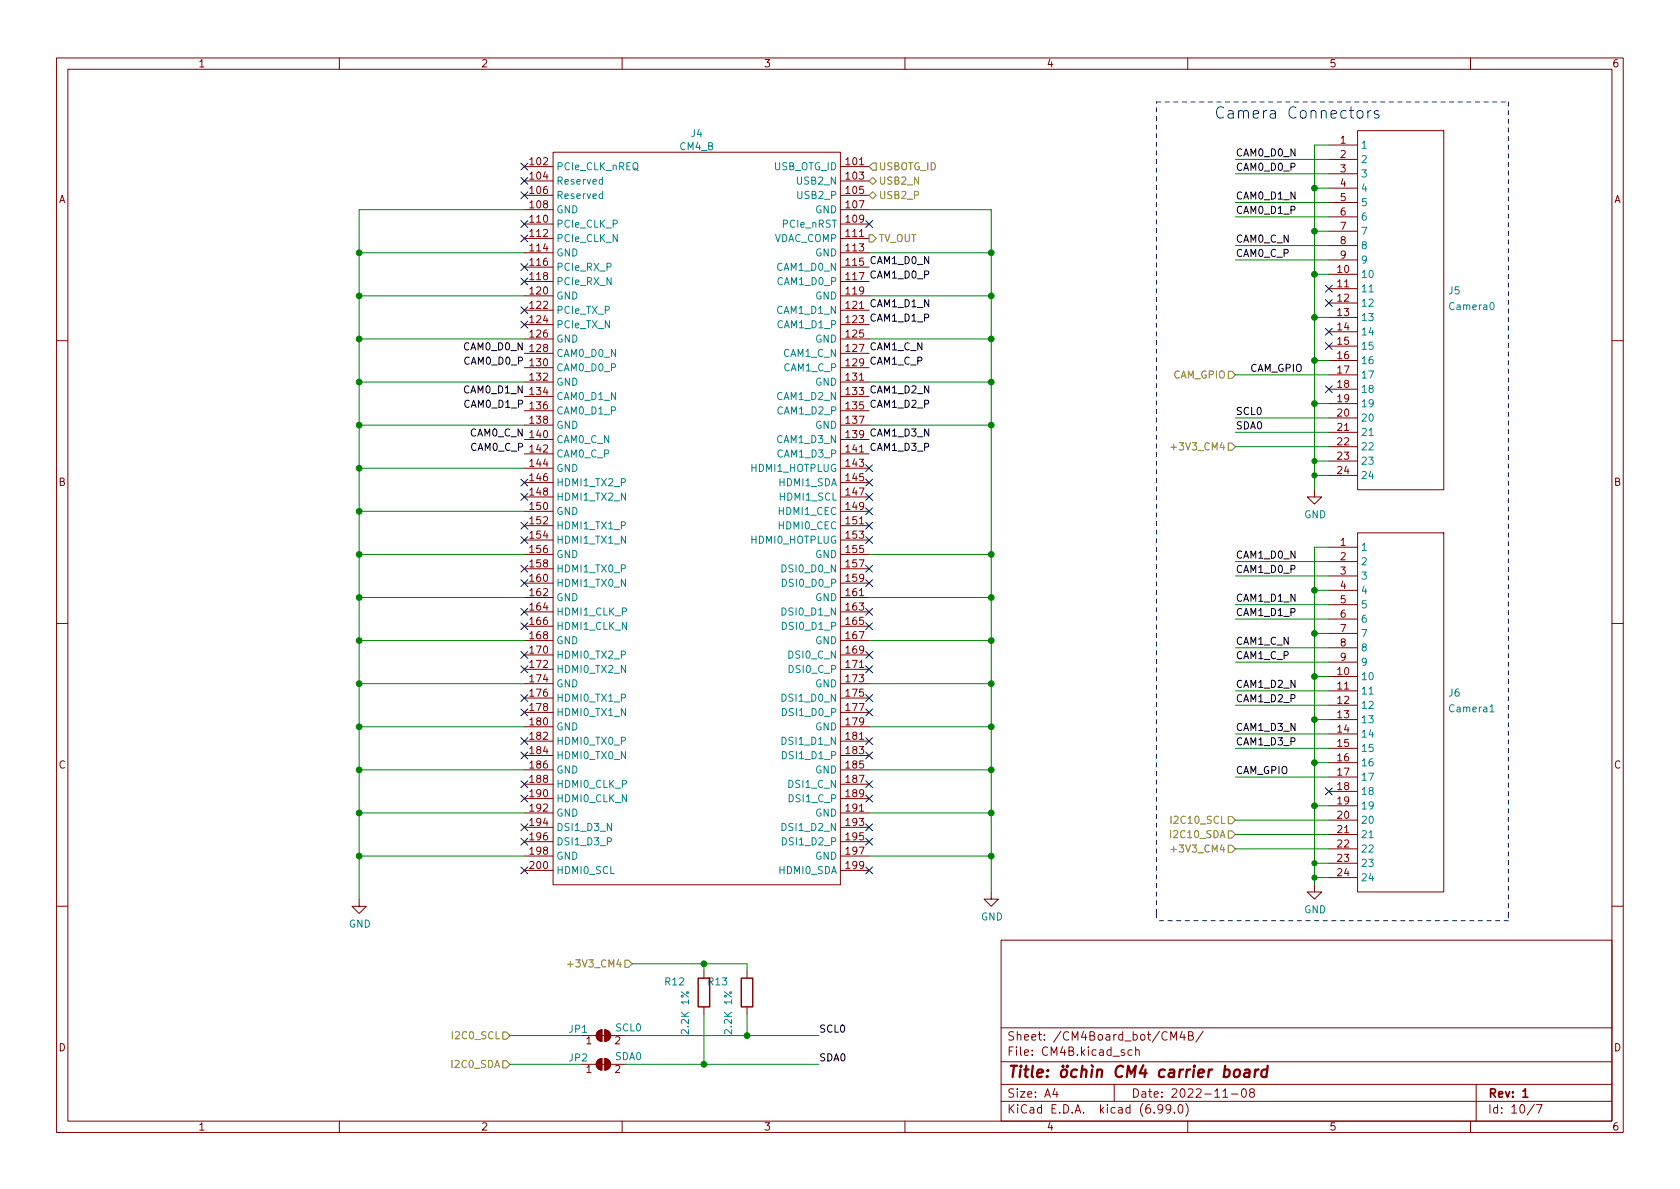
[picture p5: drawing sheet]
<svg xmlns="http://www.w3.org/2000/svg" width="297mm" height="210mm" viewBox="0 0 297 210" stroke-linecap="round" stroke-linejoin="round" font-family="sans-serif">
<g fill="none" stroke="#840000" stroke-width=".18">
<path d="M10 10.2h277v190.1h-277zM12 12.2h273v186.1h-273zM60 10.2v2M110 10.2v2M160 10.2v2M210 10.2v2M260 10.2v2M92.7 29.5h5.1M92.7 32h5.1M92.7 34.5h5.1M92.7 37.1h5.1M92.7 39.6h5.1"/>
<path d="M97.8 26.9h50.8v129.6h-50.8zM148.6 29.5h5.1M148.6 32h5.1M148.6 34.5h5.1M148.6 37.1h5.1M148.6 39.6h5.1M234.9 25.6h5.1M234.9 28.2h5.1M234.9 30.7h5.1M234.9 33.3h5.1M234.9 35.8h5.1M234.9 38.3h5.1"/>
<path d="M240 23.1h15.3v63.5h-15.3zM92.7 42.2h5.1M92.7 44.7h5.1M92.7 47.2h5.1M92.7 49.8h5.1M92.7 52.3h5.1M92.7 54.9h5.1M92.7 57.4h5.1M92.7 59.9h5.1M148.6 42.2h5.1M148.6 44.7h5.1M148.6 47.2h5.1"/>
<path d="M148.6 49.8h5.1M148.6 52.3h5.1M148.6 54.9h5.1M148.6 57.4h5.1M148.6 59.9h5.1M234.9 48.5h5.1M234.9 51h5.1M234.9 53.6h5.1M234.9 56.1h5.1M234.9 58.7h5.1M234.9 40.9h5.1M234.9 43.4h5.1"/>
<path d="M234.9 46h5.1M10 60.2h2M92.7 62.5h5.1M92.7 65h5.1M92.7 67.6h5.1M92.7 70.1h5.1M92.7 72.6h5.1M92.7 75.2h5.1M92.7 77.7h5.1M148.6 62.5h5.1M148.6 65h5.1M148.6 67.6h5.1"/>
<path d="M148.6 70.1h5.1M148.6 72.6h5.1M148.6 75.2h5.1M148.6 77.7h5.1M234.9 61.2h5.1M234.9 63.7h5.1M234.9 66.3h5.1M234.9 68.8h5.1M234.9 71.4h5.1M234.9 73.9h5.1M234.9 76.4h5.1M234.9 79h5.1"/>
<path d="M285 60.2h2M92.7 80.3h5.1M92.7 82.8h5.1M92.7 85.3h5.1M92.7 87.9h5.1M92.7 90.4h5.1M92.7 93h5.1M92.7 95.5h5.1M92.7 98h5.1M148.6 80.3h5.1M148.6 82.8h5.1M148.6 85.3h5.1"/>
<path d="M148.6 87.9h5.1M148.6 90.4h5.1M148.6 93h5.1M148.6 95.5h5.1M148.6 98h5.1M232.4 86.6v1.3h1.3l-1.3 1.2-1.3-1.2h1.3M234.9 81.5h5.1M234.9 84.1h5.1M234.9 96.8h5.1M234.9 99.3h5.1M240 94.2h15.3v63.5h-15.3zM10 110.2h2"/>
<path d="M92.7 100.6h5.1M92.7 103.1h5.1M92.7 105.7h5.1M92.7 108.2h5.1M92.7 110.7h5.1M92.7 113.3h5.1M92.7 115.8h5.1M92.7 118.4h5.1M148.6 100.6h5.1M148.6 103.1h5.1M148.6 105.7h5.1M148.6 108.2h5.1"/>
<path d="M148.6 110.7h5.1M148.6 113.3h5.1M148.6 115.8h5.1M148.6 118.4h5.1M234.9 119.6h5.1M234.9 101.8h5.1M234.9 104.4h5.1M234.9 106.9h5.1M234.9 109.5h5.1M234.9 112h5.1M234.9 114.5h5.1M234.9 117.1h5.1"/>
<path d="M285 110.2h2M92.7 120.9h5.1M92.7 123.4h5.1M92.7 126h5.1M92.7 128.5h5.1M92.7 131.1h5.1M92.7 133.6h5.1M92.7 136.1h5.1M92.7 138.7h5.1M148.6 120.9h5.1M148.6 123.4h5.1M148.6 126h5.1"/>
<path d="M148.6 128.5h5.1M148.6 131.1h5.1M148.6 133.6h5.1M148.6 136.1h5.1M148.6 138.7h5.1M234.9 122.2h5.1M234.9 124.7h5.1M234.9 127.2h5.1M234.9 129.8h5.1M234.9 132.3h5.1M234.9 134.9h5.1M234.9 137.4h5.1"/>
<path d="M234.9 139.9h5.1M63.5 159v1.3h1.3l-1.3 1.2-1.3-1.2h1.3M92.7 141.2h5.1M92.7 143.8h5.1M92.7 146.3h5.1M92.7 148.8h5.1M92.7 151.4h5.1M92.7 153.9h5.1M148.6 141.2h5.1M148.6 143.8h5.1M148.6 146.3h5.1M148.6 148.8h5.1"/>
<path d="M148.6 151.4h5.1M148.6 153.9h5.1M175.3 157.7v1.3h1.2l-1.2 1.3-1.3-1.3h1.3M232.4 156.5v1.2h1.3l-1.3 1.3-1.3-1.3h1.3M234.9 142.5h5.1M234.9 145h5.1M234.9 147.6h5.1M234.9 150.1h5.1M234.9 152.6h5.1M234.9 155.2h5.1M10 160.2h2M124.5 171.7v1.3"/>
<path d="M124.5 178v1.3M132.1 171.7v1.3M132.1 178v1.3M177 166.3h108v32h-108zM285 160.2h2M60 198.3v2M102.9 188.2h7.6M102.9 183.1h7.6M105.7 187.5l.7-.3v2a1.02 1.02 0 0 1-.9-.6 1.02 1.02 0 0 1 .2-1.1zM105.7 182.4l.7-.3v2a1.02 1.02 0 0 1-.9-.6 1.02 1.02 0 0 1 .2-1.1zM106.9 187.2a1.02 1.02 0 0 1 1 1 1.02 1.02 0 0 1-1 1zM106.9 182.1a1.02 1.02 0 0 1 1 1 1.02 1.02 0 0 1-1 1z"/>
<path d="M110 198.3v2M160 198.3v2M177 194.8h108M177 191.8h108M177 187.8h108M177 181.8h108M186.5 192.5l-.4 1h1M186.9 193v1M197 191.8v3M198.8 185.7l-.4-.1-.2 .2 .1 .3 .5 .1v.4h-.6M200.1 185.7l-.4-.1-.3 .3v.4l.2 .3h.5M200.8 185.8l.2-.2 .4 .1v.9"/>
<path d="M200.8 185.1v1.5M205.6 196l-.3 .3h-.3l-.3-.3 .2-.6 .4-.1 .2 .2a.99 .99 0 0 1-.4 1.3h-.2M207 196l-.3 .3h-.3l-.3-.3 .2-.6 .4-.1 .2 .2a.99 .99 0 0 1-.3 1.3h-.3M207 183.9v-1.5l.5 1.1 .5-1.1v1.5M207.6 196.7v.1M208.5 195.4l.1-.1a.81 .81 0 0 1 .6 .7 .81 .81 0 0 1-.3 .8h-.1a.81 .81 0 0 1-.6-.6 .81 .81 0 0 1 .3-.8zM209 182.4l-.4 1h1M209.4 182.9v1M209.6 195.1a1.72 1.72 0 0 1 0 2.3M210 198.3v2M210.1 183.1h.5l.3-.1v-.3l-.1-.2-.7-.1v1.5h.6l.3-.3a.39 .39 0 0 0-.4-.5M212.7 182.4l-1.3 1.9"/>
<path d="M216.2 194h.9M217.7 193.5h1.2M219.7 192.6l.2-.1a.81 .81 0 0 1 .5 .7 .81 .81 0 0 1-.3 .8h-.1a.81 .81 0 0 1-.6-.6 .81 .81 0 0 1 .3-.8zM221.2 193.2l-.3-.3 .1-.2 .2-.2 .4 .1 .2 .2-.1 .2-.6 .2-.2 .3 .1 .4 .2 .1h.4l.2-.3-.1-.4-.2-.1M260 198.3v2M261 191.8v6.5M271.3 195.3l-1.3 1.9M271.7 195.3h.9l-.6 1.5"/>
</g>
<path d="M269.3 193l.4-.5v1.5M269.3 194h.8" fill="none" stroke="#840000" stroke-width=".3"/>
<g fill="none" stroke="#840000" stroke-width=".4">
<path d="M178.7 188.5h1.2M179.3 188.5l-.3 2M180.4 189.1l-.1 1.4M180.5 188.5l-.1 .1 .1 .1 .1-.1-.1-.1v.2M181.1 189.1h.8M181.5 188.5l-.2 1.7v.2l.4 .1M182.6 188.5l-.2 1.7 .3 .3M183.4 189.8l1-.2-.1-.4-.5-.1-.3 .3-.1 1 .2 .1 .6-.1M185.2 190.3v.1l-.1 .1-.1-.1 .2-.1-.1 .2M185.3 189.2l.1 .1-.1 .1-.1-.1 .1-.1v.2M187.8 189.3a.52 .52 0 0 1 .5-.2 .52 .52 0 0 1 .4 .4l-.1 .6a.55 .55 0 0 1-.5 .4 .55 .55 0 0 1-.5-.4zM188 188.5v.1l-.1 .1-.1-.1 .2-.1-.1 .2"/>
<path d="M188.7 188.5l.1 .1-.1 .1-.1-.1 .1-.1v.2M190.4 189.2a.66 .66 0 0 0-1 .3v.6l.1 .3 .2 .1 .6-.1M191.3 189.3a.49 .49 0 0 1 .8 .1l-.1 1.1M191.4 188.5l-.3 2M193 188.4l.3 .3M193.1 189.1l-.2 1.4M194 189.3a.49 .49 0 0 1 .9 .1l-.1 1.1M194.1 189.1l-.2 1.4M198.6 188.7a.88 .88 0 0 0-1-.1 .88 .88 0 0 0-.4 1 .69 .69 0 0 0 .4 .8 .69 .69 0 0 0 .8-.1M199.2 190.5l.3-2 .5 1.4 .8-1.4-.2 2M202.2 188.4l-.7 1.4h1.2M202.5 189.1l-.1 1.4"/>
<path d="M206 189.2a.66 .66 0 0 0-1 .3l-.1 .6 .1 .3 .2 .1 .6-.1M206.8 189.2l.2-.1 .6 .1-.1 1.3M207.6 189.6l-.7 .1a.4 .4 0 0 0-.3 .3 .4 .4 0 0 0 .2 .5l.7-.1M208.6 189.1l-.1 1.4M209.2 189.1l-.4 .1-.2 .3M209.9 189.1l-.2 1.4M210.4 189.1l-.4 .1-.2 .3M211.1 189.1l-.2 1.4M211.2 188.5l-.1 .1 .1 .1 .1-.1-.1-.1v.2M211.9 189.8l1-.2-.1-.4-.5-.1-.4 .3v1l.2 .1 .6-.1M213.8 189.1l-.2 1.4M214.3 189.1l-.3 .1-.3 .3"/>
<path d="M216.5 189.2l.2-.1 .6 .1 .1 .3v.6a.66 .66 0 0 1-1 .3M216.6 188.5l-.2 2M218.3 189.3a.52 .52 0 0 1 .5-.2 .52 .52 0 0 1 .5 .4l-.1 .6a.55 .55 0 0 1-.5 .4 .55 .55 0 0 1-.6-.4zM220.1 189.2l.2-.1 .6 .1-.1 1.3M221 189.6l-.7 .1a.4 .4 0 0 0-.4 .3 .4 .4 0 0 0 .3 .5l.7-.1M222 189.1l-.2 1.4M222.5 189.1l-.4 .1-.2 .3M224 189.2a.66 .66 0 0 0-.9 .3l-.1 .6 .1 .3 .2 .1 .6-.1M224.1 188.5l-.2 2"/>
</g>
<path d="M123.4 173h2.1v5h-2.1zM131.1 173h2v5h-2z" fill="none" stroke="#840000" stroke-width=".25"/>
<path d="M106.5 31.8l-.3-.1-.3 .3 .2 .5h.4M106.5 34.3h-.3l-.3 .2 .2 .6h.4M106.5 31.3v1.3M106.5 33.8v1.3M242.1 51.6h.7M242.1 77h.7M242.1 122.7h.7M263.4 125.9h.8M242.1 148.1h.7" fill="none" stroke="#008484" stroke-width=".18"/>
<g fill="#840000" stroke="#840000" stroke-width=".18">
<path d="M105.7 187.5l.7-.3v2a1.02 1.02 0 0 1-.9-.6 1.02 1.02 0 0 1 .2-1.1z"/>
<path d="M106.9 187.2a1.02 1.02 0 0 1 1 1 1.02 1.02 0 0 1-1 1z"/>
<path d="M105.7 182.4l.7-.3v2a1.02 1.02 0 0 1-.9-.6 1.02 1.02 0 0 1 .2-1.1z"/>
<path d="M106.9 182.1a1.02 1.02 0 0 1 1 1 1.02 1.02 0 0 1-1 1z"/>
</g>
<g fill="none" stroke="#848400" stroke-width=".18">
<path d="M154.3 33.9l.6 .6-.6 .7-.6-.7zM154.3 28.8h.6v1.3h-.6l-.6-.6zM154.3 31.4l.6 .6-.6 .6-.6-.6zM153.7 41.5h.6l.6 .7-.6 .6h-.6zM207 79.1h1M217.2 78.4h.6l.6 .6-.6 .6h-.6zM217.2 65.7h.6l.6 .6-.6 .6h-.6zM207 150.2h1M207 144.3v1.3M217.2 149.5h.6l.6 .6-.6 .6h-.6zM217.2 146.9h.6l.6 .7-.6 .6h-.6zM217.2 144.4h.6l.6 .6-.6 .7h-.6z"/>
<path d="M100.4 170.5h.9M110.5 169.8h.6l.7 .6-.7 .7h-.6zM88.9 182.5h.6l.7 .6-.7 .7h-.6zM88.9 187.6h.6l.7 .6-.7 .6h-.6z"/>
</g>
<path d="M240 19.7a.54 .54 0 0 1 .6-.2 .54 .54 0 0 1 .4 .4v.6a.54 .54 0 0 1-.5 .4 .54 .54 0 0 1-.6-.4zM241.8 19.6v1.3M242.4 19.6a.51 .51 0 0 0-.6 .3M243.8 19.6h-.5l-.3 .2 .1 .3 .7 .2v.2v.3l-.2 .1-.6-.1" fill="none" stroke="#0000c2" stroke-width=".18"/>
<path d="M204.5 18h62.2M266.7 18v143.5M204.5 161.5v-143.5M204.5 161.5v1.3M266.7 161.5v1.3M266.7 162.8h-62.2" fill="none" stroke="#0000c2" stroke-width=".18" stroke-dasharray=".8 .8"/>
<g fill="none" stroke="#008400" stroke-width=".18">
<path d="M92.7 37.1h-29.2v121.9M153.7 37.1h21.6v120.6M218.4 30.7h16.5M218.4 28.2h16.5M218.4 35.8h16.5M218.4 38.3h16.5M232.4 33.3h2.5M234.9 25.6h-2.5v61M63.5 44.7h29.2M63.5 52.3h29.2M63.5 59.9h29.2M153.7 44.7h21.6"/>
<path d="M153.7 52.3h21.6M153.7 59.9h21.6M218.4 46h16.5M218.4 43.4h16.5M232.4 48.5h2.5M232.4 40.9h2.5M232.4 56.1h2.5M63.5 75.2h29.2M63.5 67.6h29.2M153.7 75.2h21.6M153.7 67.6h21.6M218.4 66.3h16.5"/>
<path d="M218.4 73.9h16.5M218.4 79h16.5M218.4 76.4h16.5M232.4 63.7h2.5M232.4 71.4h2.5M63.5 90.4h29.2M63.5 82.8h29.2M63.5 98h29.2M153.7 98h21.6M218.4 99.3h16.5M232.4 84.1h2.5M232.4 81.5h2.5"/>
<path d="M234.9 96.8h-2.5v59.7M63.5 105.7h29.2M63.5 113.3h29.2M153.7 105.7h21.6M153.7 113.3h21.6M218.4 101.8h16.5M218.4 109.5h16.5M218.4 114.5h16.5M218.4 117.1h16.5M218.4 106.9h16.5M232.4 119.6h2.5M232.4 112h2.5"/>
<path d="M232.4 104.4h2.5M63.5 120.9h29.2M63.5 136.1h29.2M63.5 128.5h29.2M153.7 120.9h21.6M153.7 136.1h21.6M153.7 128.5h21.6M218.4 122.2h16.5M218.4 132.3h16.5M218.4 124.7h16.5M218.4 137.4h16.5M218.4 129.8h16.5"/>
<path d="M232.4 134.9h2.5M232.4 127.2h2.5M63.5 143.8h29.2M63.5 151.4h29.2M153.7 143.8h21.6M153.7 151.4h21.6M218.4 150.1h16.5M218.4 147.6h16.5M218.4 145h16.5M232.4 152.6h2.5M232.4 142.5h2.5M232.4 155.2h2.5"/>
<path d="M111.8 170.4h20.3v1.3M124.5 170.4v1.3M124.5 179.3v8.9M132.1 179.3v3.8M90.2 183.1h12.7M90.2 188.2h12.7M110.5 183.1h34.3M110.5 188.2h34.3"/>
</g>
<g fill="none" stroke="#000084" stroke-width=".18">
<path d="M92.1 39l1.2 1.2M92.1 33.9l1.2 1.2M92.1 31.4l1.2 1.2M92.1 28.8l1.2 1.3M93.3 39l-1.2 1.2M93.3 33.9l-1.2 1.2M93.3 31.4l-1.2 1.2M93.3 28.8l-1.2 1.3M153.1 39l1.2 1.2M154.3 39l-1.2 1.2M92.1 49.2l1.2 1.2M92.1 41.5l1.2 1.3"/>
<path d="M92.1 46.6l1.2 1.2M92.1 56.8l1.2 1.2M92.1 54.2l1.2 1.3M93.3 49.2l-1.2 1.2M93.3 41.5l-1.2 1.3M93.3 46.6l-1.2 1.2M93.3 56.8l-1.2 1.2M93.3 54.2l-1.2 1.3M234.3 50.4l1.3 1.3M234.3 58.1l1.3 1.2M234.3 53l1.3 1.2M235.6 50.4l-1.3 1.3"/>
<path d="M235.6 58.1l-1.3 1.2M235.6 53l-1.3 1.2M234.3 68.2l1.3 1.2M234.3 60.6l1.3 1.2M235.6 68.2l-1.3 1.2M235.6 60.6l-1.3 1.2M92.1 94.9l1.2 1.2M92.1 92.3l1.2 1.3M92.1 87.3l1.2 1.2M92.1 84.7l1.2 1.2M92.1 100l1.2 1.2M93.3 94.9l-1.2 1.2"/>
<path d="M93.3 92.3l-1.2 1.3M93.3 87.3l-1.2 1.2M93.3 84.7l-1.2 1.2M93.3 100l-1.2 1.2M153.1 100l1.2 1.2M153.1 87.3l1.2 1.2M153.1 89.8l1.2 1.2M153.1 92.3l1.2 1.3M153.1 94.9l1.2 1.2M153.1 84.7l1.2 1.2M153.1 82.2l1.2 1.2M154.3 100l-1.2 1.2"/>
<path d="M154.3 87.3l-1.2 1.2M154.3 89.8l-1.2 1.2M154.3 92.3l-1.2 1.3M154.3 94.9l-1.2 1.2M154.3 84.7l-1.2 1.2M154.3 82.2l-1.2 1.2M92.1 117.7l1.2 1.3M92.1 115.2l1.2 1.2M92.1 110.1l1.2 1.2M92.1 107.6l1.2 1.2M92.1 102.5l1.2 1.2M93.3 117.7l-1.2 1.3"/>
<path d="M93.3 115.2l-1.2 1.2M93.3 110.1l-1.2 1.2M93.3 107.6l-1.2 1.2M93.3 102.5l-1.2 1.2M153.1 102.5l1.2 1.2M153.1 107.6l1.2 1.2M153.1 110.1l1.2 1.2M153.1 117.7l1.2 1.3M153.1 115.2l1.2 1.2M154.3 102.5l-1.2 1.2M154.3 107.6l-1.2 1.2M154.3 110.1l-1.2 1.2"/>
<path d="M154.3 117.7l-1.2 1.3M154.3 115.2l-1.2 1.2M92.1 130.4l1.2 1.3M92.1 125.4l1.2 1.2M92.1 138.1l1.2 1.2M92.1 133l1.2 1.2M92.1 122.8l1.2 1.2M93.3 130.4l-1.2 1.3M93.3 125.4l-1.2 1.2M93.3 138.1l-1.2 1.2M93.3 133l-1.2 1.2M93.3 122.8l-1.2 1.2"/>
<path d="M153.1 138.1l1.2 1.2M153.1 133l1.2 1.2M153.1 130.4l1.2 1.3M153.1 125.4l1.2 1.2M153.1 122.8l1.2 1.2M154.3 138.1l-1.2 1.2M154.3 133l-1.2 1.2M154.3 130.4l-1.2 1.3M154.3 125.4l-1.2 1.2M154.3 122.8l-1.2 1.2M234.3 139.3l1.3 1.3M235.6 139.3l-1.3 1.3"/>
<path d="M92.1 145.7l1.2 1.2M92.1 140.6l1.2 1.2M92.1 153.3l1.2 1.2M92.1 148.2l1.2 1.2M93.3 145.7l-1.2 1.2M93.3 140.6l-1.2 1.2M93.3 153.3l-1.2 1.2M93.3 148.2l-1.2 1.2M153.1 153.3l1.2 1.2M153.1 148.2l1.2 1.2M153.1 145.7l1.2 1.2M153.1 140.6l1.2 1.2"/>
<path d="M154.3 153.3l-1.2 1.2M154.3 148.2l-1.2 1.2M154.3 145.7l-1.2 1.2M154.3 140.6l-1.2 1.2"/>
</g>
<g fill="#008400" stroke="#008400" stroke-width=".18">
<circle cx="124.5" cy="170.4" r=".51"/>
<circle cx="124.5" cy="188.2" r=".51"/>
<circle cx="175.3" cy="151.4" r=".51"/>
<circle cx="132.1" cy="183.1" r=".51"/>
<circle cx="175.3" cy="44.7" r=".51"/>
<circle cx="63.5" cy="67.6" r=".51"/>
<circle cx="63.5" cy="82.8" r=".51"/>
<circle cx="63.5" cy="75.2" r=".51"/>
<circle cx="63.5" cy="52.3" r=".51"/>
<circle cx="63.5" cy="59.9" r=".51"/>
<circle cx="63.5" cy="44.7" r=".51"/>
<circle cx="63.5" cy="90.4" r=".51"/>
<circle cx="63.5" cy="98" r=".51"/>
<circle cx="63.5" cy="113.3" r=".51"/>
<circle cx="63.5" cy="120.9" r=".51"/>
<circle cx="63.5" cy="105.7" r=".51"/>
<circle cx="63.5" cy="128.5" r=".51"/>
<circle cx="63.5" cy="143.8" r=".51"/>
<circle cx="63.5" cy="151.4" r=".51"/>
<circle cx="63.5" cy="136.1" r=".51"/>
<circle cx="175.3" cy="59.9" r=".51"/>
<circle cx="175.3" cy="67.6" r=".51"/>
<circle cx="175.3" cy="52.3" r=".51"/>
<circle cx="175.3" cy="98" r=".51"/>
<circle cx="175.3" cy="75.2" r=".51"/>
<circle cx="232.4" cy="48.5" r=".51"/>
<circle cx="232.4" cy="33.3" r=".51"/>
<circle cx="232.4" cy="40.9" r=".51"/>
<circle cx="232.4" cy="84.1" r=".46"/>
<circle cx="232.4" cy="142.5" r=".51"/>
<circle cx="232.4" cy="155.2" r=".46"/>
<circle cx="232.4" cy="134.9" r=".51"/>
<circle cx="232.4" cy="127.2" r=".51"/>
<circle cx="232.4" cy="152.6" r=".46"/>
<circle cx="232.4" cy="119.6" r=".51"/>
<circle cx="175.3" cy="128.5" r=".51"/>
<circle cx="175.3" cy="136.1" r=".51"/>
<circle cx="232.4" cy="104.4" r=".51"/>
<circle cx="232.4" cy="112" r=".51"/>
<circle cx="175.3" cy="120.9" r=".51"/>
<circle cx="175.3" cy="113.3" r=".51"/>
<circle cx="175.3" cy="105.7" r=".51"/>
<circle cx="175.3" cy="143.8" r=".51"/>
<circle cx="232.4" cy="56.1" r=".51"/>
<circle cx="232.4" cy="71.4" r=".51"/>
<circle cx="232.4" cy="63.7" r=".51"/>
<circle cx="232.4" cy="81.5" r=".46"/>
</g>
<text font-size="2.8" fill="#0000c2" x="214.6" y="21">Camera Connectors</text>
<g font-size="2.1" fill="#840000">
<text x="178" y="184">Sheet: /CM4Board_bot/CM4B/</text>
<text x="178" y="186.7">File: CM4B.kicad_sch</text>
<text x="178" y="196.9">KiCad E.D.A. kicad (6.99.0)</text>
<text x="178" y="194.1">Size: A4</text>
<text x="200" y="194.1">Date: 2022-11-08</text>
<text x="263" y="194.1">Rev: 1</text>
<text x="263" y="196.9">Id: 10/7</text>
</g>
<g font-size="1.8" fill="#840000">
<text x="35" y="11.9">1</text>
<text x="85" y="11.9">2</text>
<text x="135" y="11.9">3</text>
<text x="185" y="11.9">4</text>
<text x="235" y="11.9">5</text>
<text x="285" y="11.9">6</text>
<text x="93.8" y="29.2">102</text>
<text x="149.7" y="29.2">101</text>
<text x="237" y="25.4">1</text>
<text x="237" y="27.9">2</text>
<text x="10.3" y="35.9">A</text>
<text x="93.8" y="31.7">104</text>
<text x="93.8" y="34.3">106</text>
<text x="149.7" y="31.7">103</text>
<text x="149.7" y="34.3">105</text>
<text x="237" y="30.5">3</text>
<text x="237" y="33">4</text>
<text x="237" y="35.6">5</text>
<text x="285.3" y="35.9">A</text>
<text x="93.8" y="36.8">108</text>
<text x="93.8" y="39.4">110</text>
<text x="93.8" y="41.9">112</text>
<text x="149.7" y="36.8">107</text>
<text x="149.7" y="39.4">109</text>
<text x="149.7" y="41.9">111</text>
<text x="237" y="38.1">6</text>
<text x="237" y="40.6">7</text>
<text x="93.8" y="44.4">114</text>
<text x="93.8" y="47">116</text>
<text x="149.7" y="44.4">113</text>
<text x="237" y="43.2">8</text>
<text x="237" y="45.7">9</text>
<text x="93.8" y="49.5">118</text>
<text x="93.8" y="52.1">120</text>
<text x="149.7" y="52.1">119</text>
<text x="236.5" y="48.3">10</text>
<text x="236.5" y="50.8">11</text>
<text x="236.5" y="53.3">12</text>
<text x="93.8" y="54.6">122</text>
<text x="93.8" y="57.1">124</text>
<text x="93.8" y="59.7">126</text>
<text x="149.7" y="59.7">125</text>
<text x="236.5" y="55.9">13</text>
<text x="236.5" y="58.4">14</text>
<text x="236.5" y="61">15</text>
<text x="236.5" y="63.5">16</text>
<text x="93.8" y="67.3">132</text>
<text x="149.7" y="67.3">131</text>
<text x="236.5" y="66">17</text>
<text x="236.5" y="68.6">18</text>
<text x="236.5" y="71.1">19</text>
<text x="93.8" y="74.9">138</text>
<text x="149.7" y="74.9">137</text>
<text x="236.5" y="73.7">20</text>
<text x="236.5" y="76.2">21</text>
<text x="93.8" y="82.5">144</text>
<text x="149.7" y="82.5">143</text>
<text x="236.5" y="78.7">22</text>
<text x="236.5" y="81.3">23</text>
<text x="236.5" y="83.8">24</text>
<text x="10.3" y="85.9">B</text>
<text x="93.8" y="85.1">146</text>
<text x="93.8" y="87.6">148</text>
<text x="149.7" y="85.1">145</text>
<text x="149.7" y="87.6">147</text>
<text x="285.3" y="85.9">B</text>
<text x="93.8" y="90.2">150</text>
<text x="93.8" y="92.7">152</text>
<text x="93.8" y="95.2">154</text>
<text x="149.7" y="90.2">149</text>
<text x="149.7" y="92.7">151</text>
<text x="149.7" y="95.2">153</text>
<text x="93.8" y="97.8">156</text>
<text x="93.8" y="100.3">158</text>
<text x="149.7" y="97.8">155</text>
<text x="149.7" y="100.3">157</text>
<text x="237" y="96.5">1</text>
<text x="237" y="99.1">2</text>
<text x="237" y="101.6">3</text>
<text x="93.8" y="102.9">160</text>
<text x="93.8" y="105.4">162</text>
<text x="93.8" y="107.9">164</text>
<text x="149.7" y="102.9">159</text>
<text x="149.7" y="105.4">161</text>
<text x="149.7" y="107.9">163</text>
<text x="237" y="104.1">4</text>
<text x="237" y="106.7">5</text>
<text x="93.8" y="110.5">166</text>
<text x="93.8" y="113">168</text>
<text x="149.7" y="110.5">165</text>
<text x="149.7" y="113">167</text>
<text x="237" y="109.2">6</text>
<text x="237" y="111.8">7</text>
<text x="93.8" y="115.6">170</text>
<text x="93.8" y="118.1">172</text>
<text x="149.7" y="115.6">169</text>
<text x="149.7" y="118.1">171</text>
<text x="236.5" y="119.4">10</text>
<text x="237" y="114.3">8</text>
<text x="237" y="116.8">9</text>
<text x="93.8" y="120.6">174</text>
<text x="93.8" y="123.2">176</text>
<text x="93.8" y="125.7">178</text>
<text x="149.7" y="120.6">173</text>
<text x="149.7" y="123.2">175</text>
<text x="149.7" y="125.7">177</text>
<text x="236.5" y="121.9">11</text>
<text x="236.5" y="124.5">12</text>
<text x="93.8" y="128.3">180</text>
<text x="93.8" y="130.8">182</text>
<text x="149.7" y="128.3">179</text>
<text x="149.7" y="130.8">181</text>
<text x="236.5" y="127">13</text>
<text x="236.5" y="129.5">14</text>
<text x="10.3" y="135.9">C</text>
<text x="93.8" y="133.3">184</text>
<text x="93.8" y="135.9">186</text>
<text x="149.7" y="133.3">183</text>
<text x="149.7" y="135.9">185</text>
<text x="236.5" y="132.1">15</text>
<text x="236.5" y="134.6">16</text>
<text x="236.5" y="137.2">17</text>
<text x="285.3" y="135.9">C</text>
<text x="93.8" y="138.4">188</text>
<text x="93.8" y="141">190</text>
<text x="93.8" y="143.5">192</text>
<text x="149.7" y="138.4">187</text>
<text x="149.7" y="141">189</text>
<text x="149.7" y="143.5">191</text>
<text x="236.5" y="139.7">18</text>
<text x="236.5" y="142.2">19</text>
<text x="93.8" y="146">194</text>
<text x="93.8" y="148.6">196</text>
<text x="149.7" y="146">193</text>
<text x="149.7" y="148.6">195</text>
<text x="236.5" y="144.8">20</text>
<text x="236.5" y="147.3">21</text>
<text x="236.5" y="149.9">22</text>
<text x="93.8" y="151.1">198</text>
<text x="93.8" y="153.7">200</text>
<text x="149.7" y="151.1">197</text>
<text x="149.7" y="153.7">199</text>
<text x="236.5" y="152.4">23</text>
<text x="236.5" y="154.9">24</text>
<text x="10.3" y="185.9">D</text>
<text x="103.6" y="184.7">1</text>
<text x="108.7" y="184.7">2</text>
<text x="285.3" y="185.9">D</text>
<text x="103.6" y="189.7">1</text>
<text x="108.7" y="189.7">2</text>
<text x="35" y="199.9">1</text>
<text x="85" y="199.9">2</text>
<text x="135" y="199.9">3</text>
<text x="185" y="199.9">4</text>
<text x="235" y="199.9">5</text>
<text x="285" y="199.9">6</text>
</g>
<g font-size="1.8" fill="#008484">
<text x="120.2" y="26.5">CM4_B</text>
<text x="122.2" y="24.2">J4</text>
<text x="240.5" y="26.3">1</text>
<text x="240.5" y="28.8">2</text>
<text x="98.3" y="30.1">PCIe_CLK_nREQ</text>
<text x="98.3" y="32.6">Reserved</text>
<text x="98.3" y="35.2">Reserved</text>
<text x="136.8" y="30.1">USB_OTG_ID</text>
<text x="141.1" y="32.6">USB2_N</text>
<text x="141.2" y="35.2">USB2_P</text>
<text x="240.5" y="31.4">3</text>
<text x="240.5" y="33.9">4</text>
<text x="98.3" y="37.7">GND</text>
<text x="98.3" y="40.3">PCIe_CLK_P</text>
<text x="138.5" y="40.3">PCIe_nRST</text>
<text x="144.2" y="37.7">GND</text>
<text x="240.5" y="36.4">5</text>
<text x="240.5" y="39">6</text>
<text x="240.5" y="41.5">7</text>
<text x="98.3" y="42.8">PCIe_CLK_N</text>
<text x="98.3" y="45.3">GND</text>
<text x="98.3" y="47.9">PCIe_RX_P</text>
<text x="136.8" y="42.8">VDAC_COMP</text>
<text x="137.6" y="47.9">CAM1_D0_N</text>
<text x="144.2" y="45.3">GND</text>
<text x="240.5" y="44.1">8</text>
<text x="240.5" y="46.6">9</text>
<text x="98.3" y="50.4">PCIe_RX_N</text>
<text x="98.3" y="53">GND</text>
<text x="137.7" y="50.4">CAM1_D0_P</text>
<text x="144.2" y="53">GND</text>
<text x="240.5" y="49.1">10</text>
<text x="240.5" y="51.7">11</text>
<text x="256.2" y="52">J5</text>
<text x="98.3" y="55.5">PCIe_TX_P</text>
<text x="98.3" y="58">PCIe_TX_N</text>
<text x="137.6" y="55.5">CAM1_D1_N</text>
<text x="137.7" y="58">CAM1_D1_P</text>
<text x="240.5" y="54.2">12</text>
<text x="240.5" y="56.8">13</text>
<text x="240.5" y="59.3">14</text>
<text x="256.5" y="54.8">Camera0</text>
<text x="98.3" y="60.6">GND</text>
<text x="98.3" y="63.1">CAM0_D0_N</text>
<text x="98.3" y="65.7">CAM0_D0_P</text>
<text x="138.5" y="63.1">CAM1_C_N</text>
<text x="138.6" y="65.7">CAM1_C_P</text>
<text x="144.2" y="60.6">GND</text>
<text x="240.5" y="61.8">15</text>
<text x="240.5" y="64.4">16</text>
<text x="98.3" y="68.2">GND</text>
<text x="98.3" y="70.7">CAM0_D1_N</text>
<text x="137.6" y="70.7">CAM1_D2_N</text>
<text x="144.2" y="68.2">GND</text>
<text x="240.5" y="66.9">17</text>
<text x="240.5" y="69.5">18</text>
<text x="98.3" y="73.3">CAM0_D1_P</text>
<text x="98.3" y="75.8">GND</text>
<text x="137.7" y="73.3">CAM1_D2_P</text>
<text x="144.2" y="75.8">GND</text>
<text x="240.5" y="72">19</text>
<text x="240.5" y="74.5">20</text>
<text x="240.5" y="77.1">21</text>
<text x="98.3" y="78.4">CAM0_C_N</text>
<text x="98.3" y="80.9">CAM0_C_P</text>
<text x="98.3" y="83.4">GND</text>
<text x="132.9" y="83.4">HDMI1_HOTPLUG</text>
<text x="137.6" y="78.4">CAM1_D3_N</text>
<text x="137.7" y="80.9">CAM1_D3_P</text>
<text x="240.5" y="79.6">22</text>
<text x="240.5" y="82.2">23</text>
<text x="98.3" y="86">HDMI1_TX2_P</text>
<text x="98.3" y="88.5">HDMI1_TX2_N</text>
<text x="137.9" y="86">HDMI1_SDA</text>
<text x="138.1" y="88.5">HDMI1_SCL</text>
<text x="240.5" y="84.7">24</text>
<text x="98.3" y="91.1">GND</text>
<text x="98.3" y="93.6">HDMI1_TX1_P</text>
<text x="137.9" y="91.1">HDMI1_CEC</text>
<text x="137.9" y="93.6">HDMI0_CEC</text>
<text x="230.6" y="91.6">GND</text>
<text x="98.3" y="96.1">HDMI1_TX1_N</text>
<text x="98.3" y="98.7">GND</text>
<text x="98.3" y="101.2">HDMI1_TX0_P</text>
<text x="132.9" y="96.1">HDMI0_HOTPLUG</text>
<text x="138.6" y="101.2">DSI0_D0_N</text>
<text x="144.2" y="98.7">GND</text>
<text x="240.5" y="97.4">1</text>
<text x="240.5" y="99.9">2</text>
<text x="98.3" y="103.8">HDMI1_TX0_N</text>
<text x="98.3" y="106.3">GND</text>
<text x="138.7" y="103.8">DSI0_D0_P</text>
<text x="144.2" y="106.3">GND</text>
<text x="240.5" y="102.5">3</text>
<text x="240.5" y="105">4</text>
<text x="240.5" y="107.6">5</text>
<text x="98.3" y="108.8">HDMI1_CLK_P</text>
<text x="98.3" y="111.4">HDMI1_CLK_N</text>
<text x="98.3" y="113.9">GND</text>
<text x="138.6" y="108.8">DSI0_D1_N</text>
<text x="138.7" y="111.4">DSI0_D1_P</text>
<text x="144.2" y="113.9">GND</text>
<text x="240.5" y="110.1">6</text>
<text x="240.5" y="112.6">7</text>
<text x="98.3" y="116.5">HDMI0_TX2_P</text>
<text x="98.3" y="119">HDMI0_TX2_N</text>
<text x="139.6" y="116.5">DSI0_C_N</text>
<text x="139.7" y="119">DSI0_C_P</text>
<text x="240.5" y="115.2">8</text>
<text x="240.5" y="117.7">9</text>
<text x="98.3" y="121.5">GND</text>
<text x="98.3" y="124.1">HDMI0_TX1_P</text>
<text x="138.6" y="124.1">DSI1_D0_N</text>
<text x="144.2" y="121.5">GND</text>
<text x="240.5" y="120.3">10</text>
<text x="240.5" y="122.8">11</text>
<text x="240.5" y="125.3">12</text>
<text x="256.2" y="123.2">J6</text>
<text x="256.5" y="125.9">Camera1</text>
<text x="98.3" y="126.6">HDMI0_TX1_N</text>
<text x="98.3" y="129.2">GND</text>
<text x="98.3" y="131.7">HDMI0_TX0_P</text>
<text x="138.6" y="131.7">DSI1_D1_N</text>
<text x="138.7" y="126.6">DSI1_D0_P</text>
<text x="144.2" y="129.2">GND</text>
<text x="240.5" y="127.9">13</text>
<text x="240.5" y="130.4">14</text>
<text x="98.3" y="134.2">HDMI0_TX0_N</text>
<text x="98.3" y="136.8">GND</text>
<text x="138.7" y="134.2">DSI1_D1_P</text>
<text x="144.2" y="136.8">GND</text>
<text x="240.5" y="133">15</text>
<text x="240.5" y="135.5">16</text>
<text x="98.3" y="139.3">HDMI0_CLK_P</text>
<text x="98.3" y="141.9">HDMI0_CLK_N</text>
<text x="139.6" y="139.3">DSI1_C_N</text>
<text x="139.7" y="141.9">DSI1_C_P</text>
<text x="240.5" y="138">17</text>
<text x="240.5" y="140.6">18</text>
<text x="240.5" y="143.1">19</text>
<text x="98.3" y="144.4">GND</text>
<text x="98.3" y="146.9">DSI1_D3_N</text>
<text x="98.3" y="149.5">DSI1_D3_P</text>
<text x="138.6" y="146.9">DSI1_D2_N</text>
<text x="138.7" y="149.5">DSI1_D2_P</text>
<text x="144.2" y="144.4">GND</text>
<text x="240.5" y="145.7">20</text>
<text x="240.5" y="148.2">21</text>
<text x="98.3" y="152">GND</text>
<text x="98.3" y="154.6">HDMI0_SCL</text>
<text x="137.9" y="154.6">HDMI0_SDA</text>
<text x="144.2" y="152">GND</text>
<text x="240.5" y="150.7">22</text>
<text x="240.5" y="153.3">23</text>
<text x="240.5" y="155.8">24</text>
<text x="230.6" y="161.5">GND</text>
<text x="61.7" y="164">GND</text>
<text x="173.4" y="162.8">GND</text>
<text x="117.7" y="174.2">R12</text>
<text x="125.3" y="174.2">R13</text>
<text x="100.7" y="182.6">JP1</text>
<text x="108.9" y="182.4">SCL0</text>
<text x="121.8" y="182.5" transform="rotate(-90 121.8 182.5)">2.2K 1%</text>
<text x="129.4" y="182.5" transform="rotate(-90 129.4 182.5)">2.2K 1%</text>
<text x="100.7" y="187.7">JP2</text>
<text x="108.8" y="187.5">SDA0</text>
</g>
<g font-size="1.8">
<text x="218.4" y="27.6">CAM0_D0_N</text>
<text x="218.4" y="35.3">CAM0_D1_N</text>
<text x="218.4" y="30.2">CAM0_D0_P</text>
<text x="218.4" y="37.8">CAM0_D1_P</text>
<text x="149.7" y="47">115 CAM1_D0_N</text>
<text x="218.4" y="45.4">CAM0_C_P</text>
<text x="218.4" y="42.9">CAM0_C_N</text>
<text x="149.7" y="49.5">117 CAM1_D0_P</text>
<text x="149.7" y="54.6">121 CAM1_D1_N</text>
<text x="149.7" y="57.1">123 CAM1_D1_P</text>
<text x="82.2" y="61.9">CAM0_D0_N 128</text>
<text x="82.3" y="64.5">CAM0_D0_P 130</text>
<text x="149.7" y="62.2">127 CAM1_C_N</text>
<text x="149.7" y="64.8">129 CAM1_C_P</text>
<text x="221" y="65.7">CAM_GPIO</text>
<text x="82.2" y="69.6">CAM0_D1_N 134</text>
<text x="149.7" y="69.8">133 CAM1_D2_N</text>
<text x="82.3" y="72.1">CAM0_D1_P 136</text>
<text x="83.2" y="77.2">CAM0_C_N 140</text>
<text x="149.7" y="72.4">135 CAM1_D2_P</text>
<text x="149.7" y="77.5">139 CAM1_D3_N</text>
<text x="218.4" y="75.9">SDA0</text>
<text x="218.4" y="73.4">SCL0</text>
<text x="83.3" y="79.7">CAM0_C_P 142</text>
<text x="149.7" y="80">141 CAM1_D3_P</text>
<text x="218.4" y="98.8">CAM1_D0_N</text>
<text x="218.4" y="101.3">CAM1_D0_P</text>
<text x="218.4" y="106.4">CAM1_D1_N</text>
<text x="218.4" y="108.9">CAM1_D1_P</text>
<text x="218.4" y="114">CAM1_C_N</text>
<text x="218.4" y="116.5">CAM1_C_P</text>
<text x="218.4" y="124.2">CAM1_D2_P</text>
<text x="218.4" y="121.6">CAM1_D2_N</text>
<text x="218.4" y="129.2">CAM1_D3_N</text>
<text x="218.4" y="131.8">CAM1_D3_P</text>
<text x="218.4" y="136.9">CAM_GPIO</text>
<text x="144.8" y="182.6">SCL0</text>
<text x="144.8" y="187.7">SDA0</text>
</g>
<g font-size="1.8" fill="#848400">
<text x="155.3" y="35.2">USB2_P</text>
<text x="155.3" y="30.1">USBOTG_ID</text>
<text x="155.3" y="32.6">USB2_N</text>
<text x="155.3" y="42.8">TV_OUT</text>
<text x="207.4" y="66.9">CAM_GPIO</text>
<text x="207.9" y="79.6">+3V3_CM4</text>
<text x="207.4" y="148.2">I2C10_SDA</text>
<text x="207.5" y="145.7">I2C10_SCL</text>
<text x="207.9" y="150.7">+3V3_CM4</text>
<text x="101.2" y="171.1">+3V3_CM4</text>
<text x="80.3" y="183.8">I2C0_SCL</text>
<text x="80.1" y="188.8">I2C0_SDA</text>
</g>
</svg>
